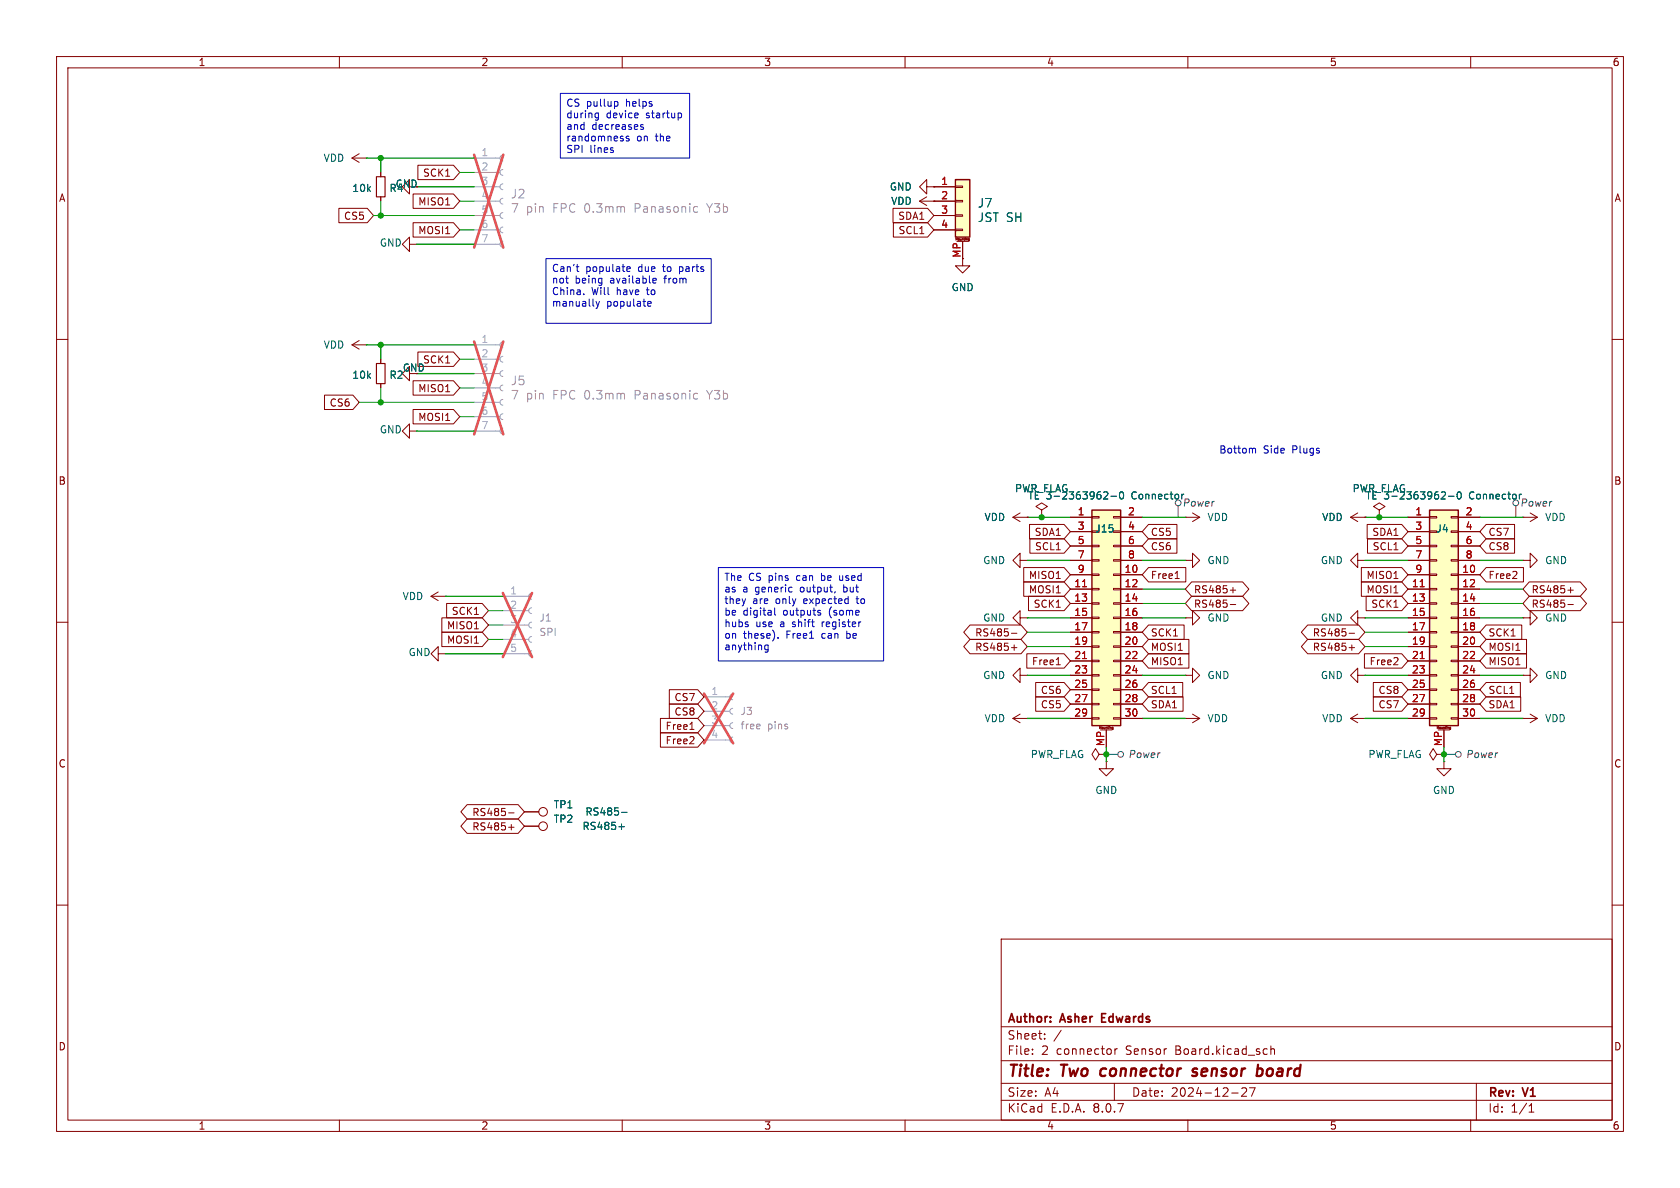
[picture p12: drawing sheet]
<svg xmlns="http://www.w3.org/2000/svg" width="297mm" height="210mm" viewBox="0 0 297 210" stroke-linecap="round" stroke-linejoin="round" font-family="sans-serif">
<g fill="none" stroke="#840000" stroke-width=".18">
<path d="M10 10h277v190h-277zM12 12h273v186h-273zM60 10v2M110 10v2M160 10v2M210 10v2M260 10v2M10 60h2M285 60h2M10 110h2M285 110h2M10 160h2"/>
<path d="M177 166h108v32h-108zM285 160h2M60 198v2M110 198v2M160 198v2M177 194.5h108M177 191.5h108M177 187.5h108M177 181.5h108M182.5 186.3v.1M182.5 185.5v.1M184.7 183.6v.1"/>
<path d="M184.7 182.8v.1M187.6 182.1l-1.3 2M197 191.5v3M197.1 185.4v1M197.5 185.4l-.3 .1-.1 .2M210 198v2M217.7 193.2h1.2M219.5 192.4l.6-.1 .2 .1 .1 .3-.9 1.1h.9M220.9 192.3h1l-.7 1.5M224.7 185.5l.2-.1 .3 .1 .1 .9M224.7 184.9v1.5M260 198v2"/>
<path d="M261 191.5v6.5M270.3 196.6h.9M270.3 195.5l.4-.4v1.5"/>
</g>
<path d="M194.7 189.1l-.2 .7 .3 .4M211.6 189a.49 .49 0 0 0-.8 .3l.1 .1 .7 .2v.3l-.3 .3-.6-.1M222.4 188.2l-.2 2M222.5 188.9l.6 .1 .1 .3v.5l-.5 .4" fill="none" stroke="#840000" stroke-width=".4"/>
<path d="M194.8 179.9h.5M195.5 179.2h-.7v1.5h.7" fill="none" stroke="#840000" stroke-width=".3"/>
<path d="M193 90.2h5.1v38.1h-5.1z" fill="#ffffc2"/>
<g fill="none" stroke="#840000" stroke-width=".18">
<path d="M163.8 33v1.3l-1.2-1.3 1.2-1.2v1.2h1.3M165.1 33h.1M72.4 43.2v-1.3l-1.3 1.3 1.3 1.3v-1.3h1.3M73.7 43.2h.1M72.4 76.2v-1.3l-1.3 1.3 1.3 1.3v-1.3h1.3M73.7 76.2h.1M179.1 91.4h2.5M179.1 91.4l1.2 .8M180.3 99.1v1.2l-1.2-1.2 1.2-1.3v1.3h1.3M180.3 90.7l-1.2 .7M181.6 99.1h.1M181.6 91.4h.1"/>
<path d="M184.1 90.2l1.1-.7-1.1-.6-1 .6 1 .7v1.2M184.1 91.4h.1M189.2 91.4h3.8M189.2 94h3.8M189.2 96.5h3.8M189.2 99.1h3.8M193 98.9h1.3v.3h-1.3zM193 96.4h1.3v.2h-1.3zM193 91.3h1.3v.3h-1.3zM196.8 98.9h1.3v.3h-1.3zM196.8 96.4h1.3v.2h-1.3zM196.8 93.9h1.3v.2h-1.3z"/>
<path d="M196.8 91.3h1.3v.3h-1.3zM198.1 91.4h3.8M198.1 94h3.8M198.1 96.5h3.8M198.1 99.1h3.8M209.5 91.4h.1M209.5 91.4h2.6M210.8 90.7l1.3 .7M212.1 91.4l-1.3 .8M180.3 119.4v1.3l-1.2-1.3 1.2-1.3v1.3h1.3M180.3 109.2v1.3l-1.2-1.3 1.2-1.2v1.2h1.3M181.6 119.4h.1"/>
<path d="M181.6 109.2h.1M189.2 101.6h3.8M189.2 104.1h3.8M189.2 106.7h3.8M189.2 109.2h3.8M189.2 111.8h3.8M189.2 114.3h3.8M189.2 116.8h3.8M189.2 119.4h3.8M193 119.3h1.3v.2h-1.3zM193 116.7h1.3v.3h-1.3zM193 114.2h1.3v.2h-1.3z"/>
<path d="M193 111.6h1.3v.3h-1.3zM193 109.1h1.3v.2h-1.3zM193 106.6h1.3v.2h-1.3zM193 104h1.3v.3h-1.3zM193 101.5h1.3v.2h-1.3zM196.8 119.3h1.3v.2h-1.3zM196.8 116.7h1.3v.3h-1.3zM196.8 114.2h1.3v.2h-1.3zM196.8 111.6h1.3v.3h-1.3zM196.8 109.1h1.3v.2h-1.3zM196.8 106.6h1.3v.2h-1.3zM196.8 104h1.3v.3h-1.3z"/>
<path d="M196.8 101.5h1.3v.2h-1.3zM198.1 101.6h3.8M198.1 104.1h3.8M198.1 106.7h3.8M198.1 109.2h3.8M198.1 111.8h3.8M198.1 114.3h3.8M198.1 116.8h3.8M198.1 119.4h3.8M179.1 127h2.5M179.1 127l1.2 .8M180.3 126.2l-1.2 .8"/>
<path d="M181.6 127h.1M189.2 121.9h3.8M189.2 124.5h3.8M189.2 127h3.8M193 126.9h1.3v.2h-1.3zM193 124.3h1.3v.3h-1.3zM193 121.8h1.3v.2h-1.3zM194.4 128.8v-.4l.1 .3 .1-.3v.4M194.6 129h2M195.6 129v3.1M195.9 128.4v.4M196.1 128.5h.1"/>
<path d="M196.1 128.4v.1M196.8 128.8h-.2v-.2h.2v.3h-.2M196.8 126.9h1.3v.2h-1.3zM196.8 124.3h1.3v.3h-1.3zM196.8 121.8h1.3v.2h-1.3zM198.1 121.9h3.8M198.1 124.5h3.8M198.1 127h3.8"/>
</g>
<path d="M193 90.2h5.1v38.1h-5.1z" fill="none" stroke="#840000" stroke-width=".25"/>
<path d="M191.4 103.7h.7M191.4 116.4h.7" fill="none" stroke="#a90000" stroke-width=".18"/>
<path d="M195.3 86.9l.4 .1 .2 .3-.8 .9h.8M196.4 87.7h1M198 87.1l.2-.2a.68 .68 0 0 1 .5 .7 .68 .68 0 0 1-.5 .6l-.2-.1-.1-.4zM209.3 87.4l-.4 .2" fill="none" stroke="#006464" stroke-width=".18"/>
<g fill="none" stroke="#a1a1a1" stroke-width=".18">
<path d="M88.9 115.6h4.6M88.9 113h4.6M88.9 110.5h4.6M88.9 108h4.6M88.9 105.4h4.6M94 115.1l-.4 .1-.1 .4 .1 .3 .4 .2M94 112.5l-.4 .2-.1 .3 .1 .4 .4 .1M94 110l-.4 .1-.1 .4 .1 .3 .4 .2M94 107.4l-.4 .2-.1 .4 .1 .3 .4 .2M94 104.9l-.4 .2-.1 .3 .1 .4 .4 .1M124.5 130.8h4.5M124.5 128.3h4.5"/>
<path d="M124.5 125.7h4.5M124.5 123.2h4.5M129.5 130.3l-.3 .2-.2 .3 .2 .4 .3 .1M129.5 127.8l-.3 .1-.2 .4 .2 .3 .3 .2M129.5 125.2l-.3 .2-.2 .3 .2 .4 .3 .1M129.5 122.7l-.3 .1-.2 .4 .2 .3 .3 .2"/>
</g>
<path d="M88.9 104.8l5.2 11.4M94.1 104.8l-5.2 11.4M124.5 122.6l5.1 8.8M129.6 122.6l-5.1 8.8" fill="none" stroke="#e65255" stroke-width=".46"/>
<path d="M168.9 31.8h2.5v10.1h-2.5z" fill="#ffffc2"/>
<g fill="none" stroke="#840000" stroke-width=".18">
<path d="M162.6 35.6h6.3M162.6 35.6l1.2 .7M163.8 34.8l-1.2 .8M165.1 35.6h.1M165.1 33h3.8M165.1 38.1h3.8M168.9 38h1.3v.2h-1.3zM168.9 35.4h1.3v.3h-1.3zM168.9 32.9h1.3v.2h-1.3zM165.1 40.6h3.8M168.9 40.5h1.3v.3h-1.3zM169 42.5v-.4l.1 .3 .1-.3v.4"/>
<path d="M169.2 42.7h2M170.2 42.7v4.3h-1.3l1.3 1.3 1.2-1.3h-1.2M170.5 42.1v.3M170.7 42.1h.1M171.2 42.6h.1M171.2 42.4h.1M171.2 42.4h.2M171.3 42.2h-.1v.2M171.3 42.2h.1M171.4 42.6h-.1M171.4 42.2v.4M62.2 61l1.3 .7"/>
<path d="M62.2 61h2.6M63.5 60.2l-1.3 .8M64.8 61h.1M67.3 63.5v.8M67.3 67.8v.8M238.8 91.4h2.5M238.8 91.4l1.2 .8M240 90.7l-1.2 .7M241.3 91.4h.1M209.5 109.2h1.3v1.3l1.3-1.3-1.3-1.2v1.2M209.5 109.2h.1M209.5 119.4h1.3v1.3l1.3-1.3-1.3-1.3v1.3"/>
<path d="M209.5 119.4h.1M240 119.4v1.3l-1.2-1.3 1.2-1.3v1.3h1.3M240 109.2v1.3l-1.2-1.3 1.2-1.2v1.2h1.3M241.3 119.4h.1M241.3 109.2h.1M194.3 133.4l-.6-1.1-.7 1.1 .7 1 .6-1h1.3M195.6 133.4h.1M195.6 134.6v1.3h1.2l-1.2 1.3-1.3-1.3h1.3M195.6 134.6h.1M209.5 127h.1M209.5 127h2.6M210.8 126.2l1.3 .8"/>
<path d="M212.1 127l-1.3 .8M238.8 127h2.5M238.8 127l1.2 .8M240 126.2l-1.2 .8M241.3 127h.1"/>
</g>
<path d="M168.9 31.8h2.5v10.1h-2.5z" fill="none" stroke="#840000" stroke-width=".25"/>
<path d="M66.5 64.3h1.6v3.5h-1.6z" fill="none" stroke="#840000" stroke-width=".2"/>
<g fill="none" stroke="#a1a1a1" stroke-width=".18">
<path d="M83.8 38.1h4.6M83.8 35.6h4.6M83.8 33h4.6M83.8 30.5h4.6M83.8 27.9h4.6M88.9 37.6l-.4 .1-.1 .4 .1 .4 .4 .1M88.9 35.1l-.4 .1-.1 .4 .1 .3 .4 .2M88.9 32.5l-.4 .2-.1 .3 .1 .4 .4 .1M88.9 30l-.4 .1-.1 .4 .1 .3 .4 .2M88.9 27.4l-.4 .2-.1 .3 .1 .4 .4 .1M83.8 43.2h4.6M83.8 40.6h4.6"/>
<path d="M88.9 42.7l-.4 .1-.1 .4 .1 .3 .4 .2M88.9 40.1l-.4 .2-.1 .3 .1 .4 .4 .1M83.8 76.2h4.6M83.8 73.7h4.6M83.8 71.1h4.6M83.8 68.6h4.6M83.8 66h4.6M83.8 63.5h4.6M83.8 61h4.6M88.9 75.7l-.4 .1-.1 .4 .1 .4 .4 .1M88.9 73.2l-.4 .1-.1 .4 .1 .3 .4 .2M88.9 70.6l-.4 .2-.1 .3 .1 .4 .4 .1"/>
<path d="M88.9 68.1l-.4 .1-.1 .4 .1 .3 .4 .2M88.9 65.5l-.4 .2-.1 .3 .1 .4 .4 .1M88.9 63l-.4 .1-.1 .4 .1 .4 .4 .1M88.9 60.5l-.4 .1-.1 .4 .1 .3 .4 .2"/>
</g>
<path d="M122.9 36.5l.4 .1M123.3 37.5h-.4M122.9 69.5l.4 .1M123.3 70.5h-.4" fill="none" stroke="#989898" stroke-width=".18"/>
<path d="M83.8 27.4l5.2 16.4M89 27.4l-5.2 16.4M83.8 60.4l5.2 16.4M89 60.4l-5.2 16.4" fill="none" stroke="#e65255" stroke-width=".46"/>
<path d="M252.7 90.2h5.1v38.1h-5.1z" fill="#ffffc2"/>
<g fill="none" stroke="#840000" stroke-width=".18">
<path d="M59.9 36.8h5l1.1 1.3-1.1 1.3h-5zM62.2 27.9l1.3 .8M62.2 27.9h2.6M63.5 27.2l-1.3 .7M64.8 27.9h.1M67.3 30.5v.7M67.3 34.8v.8M72.4 33v-1.2l-1.3 1.2 1.3 1.3v-1.3h1.3M73 39.4h7.2l1.1 1.2-1.1 1.3h-7.2zM73 34.3h7.2l1.1 1.3-1.1 1.2h-7.2zM73.9 29.2h6.3l1.1 1.3-1.1 1.3h-6.3zM157.9 36.8h6.1l1.1 1.3-1.1 1.3h-6.1z"/>
<path d="M157.9 39.4h6.1l1.1 1.2-1.1 1.3h-6.1zM165.1 35.6h.1M165.1 33h.1M165.1 33h3.8M165.1 35.6h3.8M165.1 38.1h3.8M165.1 40.6h3.8M170.2 42.7v3M57.4 69.8h5l1.1 1.3-1.1 1.3h-5zM67.3 63.5v.8M67.3 67.8v.8M72.4 66v-1.2l-1.3 1.2 1.3 1.3v-1.3h1.3"/>
<path d="M73 72.4h7.2l1.1 1.3-1.1 1.2h-7.2zM73 67.3h7.2l1.1 1.3-1.1 1.3h-7.2zM73.9 62.2h6.3l1.1 1.3-1.1 1.3h-6.3zM181.6 91.4h.1M182 92.7h6.1l1.1 1.3-1.1 1.3h-6.1zM182.1 95.2h6l1.1 1.3-1.1 1.3h-6zM184.1 91.4h.1M189.2 91.4h3.8M189.2 94h3.8M189.2 96.5h3.8M189.2 99.1h3.8M198.1 91.4h3.8"/>
<path d="M198.1 94h3.8M198.1 96.5h3.8M198.1 99.1h3.8M203 95.2h5.1v2.6h-5.1l-1.1-1.3zM203 92.7h5.1v2.6h-5.1l-1.1-1.3zM209.5 99.1h1.3v1.2l1.3-1.2-1.3-1.3v1.3M209.5 99.1h.1M240 99.1v1.2l-1.2-1.2 1.2-1.3v1.3h1.3M241.3 99.1h.1M241.3 91.4h.1M241.7 92.7h6.1l1.1 1.3-1.1 1.3h-6.1zM241.8 95.2h6l1.1 1.3-1.1 1.3h-6z"/>
<path d="M243.8 90.2l1.1-.7-1.1-.6-1 .6 1 .7v1.2M243.8 91.4h.1M248.9 91.4h3.8M248.9 94h3.8M248.9 96.5h3.8M248.9 99.1h3.8M252.7 98.9h1.3v.3h-1.3zM252.7 96.4h1.3v.2h-1.3zM252.7 93.9h1.3v.2h-1.3zM252.7 91.3h1.3v.3h-1.3zM256.5 98.9h1.3v.3h-1.3zM256.5 96.4h1.3v.2h-1.3z"/>
<path d="M256.5 93.9h1.3v.2h-1.3zM256.5 91.3h1.3v.3h-1.3zM257.8 91.4h3.8M257.8 94h3.8M257.8 96.5h3.8M257.8 99.1h3.8M262.7 92.7h5.1v2.6h-5.1l-1.1-1.3zM262.7 95.2h5.1v2.6h-5.1l-1.1-1.3zM269.2 99.1h1.3v1.2l1.3-1.2-1.3-1.3v1.3M269.2 99.1h.1M269.2 91.4h.1M269.2 91.4h2.6"/>
<path d="M270.5 90.7l1.3 .7M271.8 91.4l-1.3 .8M76.2 105.4l1.3 .8M76.2 105.4h2.5M77.5 115.6v-1.3l-1.3 1.3 1.3 1.2v-1.2h1.2M77.5 104.6l-1.3 .8M78.1 109.2h7.1l1.2 1.3-1.2 1.3h-7.1zM78.1 111.8h7.1l1.2 1.2-1.2 1.3h-7.1zM78.7 115.6h.1M78.7 105.4h.1M79 106.7h6.2l1.2 1.3-1.2 1.2h-6.2zM171.5 110.5h9l1.1 1.3-1.1 1.2h-9l-1.1-1.2z"/>
<path d="M171.5 113h9l1.1 1.3-1.1 1.3h-9l-1.1-1.3zM178.8 111.9h1M178.8 114.5h1M179.3 114v1M181 102.9h7.1l1.1 1.2-1.1 1.3h-7.1zM181 100.3h7.1l1.1 1.3-1.1 1.3h-7.1zM181.5 115.6h6.6l1.1 1.2-1.1 1.3h-6.6zM181.8 105.4h6.3l1.1 1.3-1.1 1.3h-6.3zM186.7 117.5h.8M189.2 101.6h3.8M189.2 104.1h3.8M189.2 106.7h3.8"/>
<path d="M189.2 109.2h3.8M189.2 111.8h3.8M189.2 114.3h3.8M189.2 116.8h3.8M189.2 119.4h3.8M198.1 101.6h3.8M198.1 104.1h3.8M198.1 106.7h3.8M198.1 109.2h3.8M198.1 111.8h3.8M198.1 114.3h3.8M198.1 116.8h3.8"/>
<path d="M198.1 119.4h3.8M203 100.3h6.6v2.6h-6.6l-1.1-1.3zM203 113h7.2v2.6h-7.2l-1.1-1.3zM203 110.5h6.3v2.5h-6.3l-1.1-1.2zM203 115.6h7.2v2.5h-7.2l-1.1-1.3zM207.8 102.3h.7M210.7 105.4h9l1.1 1.3-1.1 1.3h-9l-1.2-1.3zM210.7 102.9h9l1.1 1.2-1.1 1.3h-9l-1.2-1.3zM217.5 106.9h1M217.5 104.3h1M218 103.8v1M231.2 113h9l1.1 1.3-1.1 1.3h-9l-1.1-1.3z"/>
<path d="M231.2 110.5h9l1.1 1.3-1.1 1.2h-9l-1.1-1.2zM238.5 111.9h1M238.5 114.5h1M239 114v1M240.7 102.9h7.1l1.1 1.2-1.1 1.3h-7.1zM240.7 100.3h7.1l1.1 1.3-1.1 1.3h-7.1zM241.2 115.6h6.6l1.1 1.2-1.1 1.3h-6.6zM241.5 105.4h6.3l1.1 1.3-1.1 1.3h-6.3zM248.9 101.6h3.8M248.9 104.1h3.8M248.9 106.7h3.8M248.9 109.2h3.8"/>
<path d="M248.9 111.8h3.8M248.9 114.3h3.8M248.9 116.8h3.8M248.9 119.4h3.8M252.7 119.3h1.3v.2h-1.3zM252.7 116.7h1.3v.3h-1.3zM252.7 114.2h1.3v.2h-1.3zM252.7 111.6h1.3v.3h-1.3zM252.7 109.1h1.3v.2h-1.3zM252.7 106.6h1.3v.2h-1.3zM252.7 104h1.3v.3h-1.3zM252.7 101.5h1.3v.2h-1.3z"/>
<path d="M256.5 119.3h1.3v.2h-1.3zM256.5 116.7h1.3v.3h-1.3zM256.5 114.2h1.3v.2h-1.3zM256.5 111.6h1.3v.3h-1.3zM256.5 109.1h1.3v.2h-1.3zM256.5 106.6h1.3v.2h-1.3zM256.5 104h1.3v.3h-1.3zM256.5 101.5h1.3v.2h-1.3zM257.8 101.6h3.8M257.8 104.1h3.8M257.8 106.7h3.8M257.8 109.2h3.8"/>
<path d="M257.8 111.8h3.8M257.8 114.3h3.8M257.8 116.8h3.8M257.8 119.4h3.8M262.7 110.5h6.3v2.5h-6.3l-1.1-1.2zM262.7 113h7.2v2.6h-7.2l-1.1-1.3zM262.7 115.6h7.2v2.5h-7.2l-1.1-1.3zM262.7 100.3h6.6v2.6h-6.6l-1.1-1.3zM269.2 109.2h1.3v1.3l1.3-1.3-1.3-1.2v1.2M269.2 109.2h.1M269.2 119.4h1.3v1.3l1.3-1.3-1.3-1.3v1.3M269.2 119.4h.1"/>
<path d="M270.4 105.4h9l1.1 1.3-1.1 1.3h-9l-1.2-1.3zM270.4 102.9h9l1.1 1.2-1.1 1.3h-9l-1.2-1.3zM277.2 106.9h.9M277.2 104.3h.9M277.7 103.8v1M116.8 129.5h6.5l1.2 1.3-1.2 1.3h-6.5zM116.8 127h6.5l1.2 1.3-1.2 1.2h-6.5zM118.3 121.9h5l1.2 1.3-1.2 1.3h-5zM118.3 124.5h5l1.2 1.2-1.2 1.3h-5zM122 128.9h.7M183.1 123.2h5l1.1 1.3-1.1 1.2h-5zM183.1 120.6h5l1.1 1.3-1.1 1.3h-5z"/>
<path d="M189.2 121.9h3.8M189.2 124.5h3.8M189.2 127h3.8M195.6 129v3.1M198.1 121.9h3.8M198.1 124.5h3.8M198.1 127h3.8M203 120.6h6.1v2.6h-6.1l-1.1-1.3zM203 123.2h6.2v2.5h-6.2l-1.1-1.2zM242.8 123.2h5l1.1 1.3-1.1 1.2h-5zM242.8 120.6h5l1.1 1.3-1.1 1.3h-5zM248.9 121.9h3.8"/>
<path d="M248.9 124.5h3.8M248.9 127h3.8M252.7 126.9h1.3v.2h-1.3zM252.7 124.3h1.3v.3h-1.3zM252.7 121.8h1.3v.2h-1.3zM254 133.4l-.6-1.1-.7 1.1 .7 1 .6-1h1.3M254.1 128.8v-.4l.1 .3 .1-.3v.4M254.3 129h2M255.3 133.4h.1M255.3 134.6v1.3h1.2l-1.2 1.3-1.3-1.3h1.3M255.3 134.6h.1M255.3 129v3.1"/>
<path d="M255.6 128.4v.4M255.8 128.5h.1M255.8 128.4v.1M256.3 128.8v-.2h.2l-.1 .3M256.3 128.9h.1M256.3 128.8h.1M256.3 128.8h.2M256.4 128.9h.1M256.5 126.9h1.3v.2h-1.3zM256.5 124.3h1.3v.3h-1.3zM256.5 121.8h1.3v.2h-1.3zM257.8 121.9h3.8"/>
<path d="M257.8 124.5h3.8M257.8 127h3.8M262.7 120.6h6.1v2.6h-6.1l-1.1-1.3zM262.7 123.2h6.1v2.5h-6.1l-1.1-1.2zM269.2 127h.1M269.2 127h2.6M270.5 126.2l1.3 .8M271.8 127l-1.3 .8M82.6 144.8h9l1.1 1.3-1.1 1.2h-9l-1.1-1.2zM82.6 142.2h9l1.1 1.3-1.1 1.3h-9l-1.1-1.3zM89.9 146.2h1M89.9 143.7h1"/>
<path d="M90.4 145.8v.9M92.7 143.5h2.5M92.7 146.1h2.5"/>
<circle cx="96" cy="143.5" r=".76"/>
<circle cx="96" cy="146" r=".76"/>
</g>
<path d="M252.7 90.2h5.1v38.1h-5.1z" fill="none" stroke="#840000" stroke-width=".25"/>
<path d="M191.4 103.7h.7M191.4 116.4h.7M251.1 103.7h.7M251.1 116.4h.7" fill="none" stroke="#a90000" stroke-width=".18"/>
<path d="M195.3 86.9l.4 .1 .2 .3-.8 .9h.8M196.4 87.7h1M198 87.1l.2-.2a.68 .68 0 0 1 .5 .7 .68 .68 0 0 1-.5 .6l-.2-.1-.1-.4zM209.3 87.4l-.4 .2M255 86.9l.4 .1 .1 .3-.7 .9h.7M256.1 87.7h1M257.7 87.1l.2-.2a.68 .68 0 0 1 .4 .7 .68 .68 0 0 1-.4 .6l-.2-.1-.1-.4zM269 87.4l-.4 .2M109.4 146.1h1M109.9 145.7v.9M109.9 143.6h1" fill="none" stroke="#006464" stroke-width=".18"/>
<path d="M66.5 31.2h1.6v3.6h-1.6z" fill="none" stroke="#840000" stroke-width=".2"/>
<g fill="none" stroke="#484848" stroke-width=".18">
<path d="M208.3 89.4v2M268 89.4v2M195.6 133.4h2M255.3 133.4h2"/>
<circle cx="208.3" cy="88.9" r=".51"/>
<circle cx="268" cy="88.9" r=".51"/>
<circle cx="198.1" cy="133.4" r=".51"/>
<circle cx="257.8" cy="133.4" r=".51"/>
</g>
<g fill="none" stroke="#0000c2" stroke-width=".18">
<path d="M99.1 16.5h22.8v11.4h-22.8zM105.8 20v1l-.1 .2-.3 .1M108.8 17.9l.3 .1 .1 .2v.5l-.4 .1M120.3 20l.2 .2v.4l-.2 .2M105.8 20.8h-.4M111.2 24.1h-.3l-.2 .2 .1 .1 .4 .2v.3h-.5M113.3 22.4l.4 .1 .1 .2-.2 .2-.4-.1M113.3 22.1h.4M96.5 45.7h29.2v11.5h-29.2zM101.9 47.1h.5M102.1 47.9l.3 .1M103.2 52v.1"/>
<path d="M105.4 53.3l.3 .8M105.7 54.1l-.3 .5M106 53.3l-.3 .8M110.8 47.3l.2-.2h.2l.2 .2v.2l-.6 .1M110.8 47.8l.2 .2 .4-.1M114.5 53.9l.2 .2h.3M114.5 53.5l.2-.2h.2l.2 .2v.1l-.6 .1M115.5 50h.5M115.5 49.3l.3-.1 .2 .3-.6 .1M221.5 79.3h.4l.1 .8M127 100.3h29.2v16.5h-29.2zM135.2 114.1v.7l.2 .1 .4-.1"/>
<path d="M135.8 114v1.1l-.2 .2-.4-.1M136.9 107.5v1.1l.2 .1M137.5 112.7v.1M139.9 103.8l.1 .1M140 104.6h-.1M144.9 108.3l.2 .2-.2 .2M147.6 104.6v.2M148.4 101.8v.6l.2 .2"/>
</g>
<g fill="none" stroke="#009600" stroke-width=".23">
<path d="M64.8 27.9h19M67.3 27.9v2.6M73.7 33h10.1M73.7 43.2h10.1M64.8 61h19M67.3 61v2.5M73.7 66h10.1M73.7 76.2h10.1M181.6 99.1h7.6M181.6 91.4h7.6M201.9 99.1h7.6M201.9 91.4h7.6"/>
<path d="M241.3 99.1h7.6M241.3 91.4h7.6M261.6 99.1h7.6M261.6 91.4h7.6M78.7 115.6h10.2M78.7 105.4h10.2M181.6 119.4h7.6M181.6 109.2h7.6M201.9 119.4h7.6M201.9 109.2h7.6M241.3 119.4h7.6M241.3 109.2h7.6"/>
<path d="M261.6 119.4h7.6M261.6 109.2h7.6M181.6 127h7.6M195.6 132.1v2.5M201.9 127h7.6M241.3 127h7.6M255.3 132.1v2.5M261.6 127h7.6"/>
</g>
<g fill="none" stroke="#009600" stroke-width=".18">
<path d="M66 38.1h17.8M67.3 35.6v2.5M81.3 30.5h2.5M81.3 35.6h2.5M81.3 40.6h2.5M63.5 71.1h20.3M67.3 68.6v2.5M81.3 63.5h2.5M81.3 73.7h2.5M81.3 68.6h2.5M86.4 113h2.5M86.4 110.5h2.5"/>
<path d="M86.4 108h2.5M181.6 111.8h7.6M181.6 114.3h7.6M201.9 106.7h7.6M201.9 104.1h7.6M241.3 111.8h7.6M241.3 114.3h7.6M261.6 106.7h7.6M261.6 104.1h7.6"/>
</g>
<g fill="#009600" stroke="#009600" stroke-width=".18">
<circle cx="67.3" cy="27.9" r=".46"/>
<circle cx="67.3" cy="71.1" r=".46"/>
<circle cx="67.3" cy="38.1" r=".46"/>
<circle cx="67.3" cy="61" r=".46"/>
<circle cx="184.1" cy="91.4" r=".46"/>
<circle cx="255.3" cy="133.4" r=".46"/>
<circle cx="243.8" cy="91.4" r=".46"/>
<circle cx="195.6" cy="133.4" r=".46"/>
</g>
<g font-size="2.8" fill="#840000">
<text x="178" y="190.9">Title:</text>
<text x="187.7" y="190.9">Two</text>
<text x="195.4" y="190.9">connector</text>
<text x="212.5" y="190.9">sensor</text>
<text x="224.6" y="190.9">board</text>
</g>
<g font-size="2.1" fill="#989898">
<text x="90.2" y="35.3">J2</text>
<text x="90.2" y="37.8">7</text>
<text x="93" y="37.8">pin</text>
<text x="97.8" y="37.8">FPC 0.3mm</text>
<text x="112.5" y="37.8">Panasonic</text>
<text x="125.5" y="37.8">Y3b</text>
<text x="90.2" y="68.3">J5</text>
<text x="90.2" y="70.8">7</text>
<text x="93" y="70.8">pin</text>
<text x="97.8" y="70.8">FPC 0.3mm</text>
<text x="112.5" y="70.8">Panasonic</text>
<text x="125.5" y="70.8">Y3b</text>
</g>
<g font-size="2.1" fill="#006464">
<text x="172.8" y="36.9">J7</text>
<text x="172.8" y="39.4">JST SH</text>
</g>
<g font-size="2.1" fill="#840000">
<text x="178" y="184">Sheet:</text>
<text x="178" y="181.2">Author:</text>
<text x="187.6" y="181.2">Asher</text>
<text x="195.4" y="181.2">Edwards</text>
<text x="178" y="186.7">File:</text>
<text x="184.1" y="186.7">2</text>
<text x="186.8" y="186.7">connector</text>
<text x="199.2" y="186.7">Sensor</text>
<text x="208.1" y="186.7">Board.kicad_sch</text>
<text x="178" y="196.9">KiCad</text>
<text x="178" y="194.1">Size:</text>
<text x="184.7" y="194.1">A4</text>
<text x="185.7" y="196.9">E.D.A.</text>
<text x="193.3" y="196.9">8.0.7</text>
<text x="200" y="194.1">Date:</text>
<text x="207" y="194.1">2024-12-27</text>
<text x="263" y="194.3">Rev:</text>
<text x="263" y="196.9">Id:</text>
<text x="267.1" y="196.9">1/1</text>
<text x="269.4" y="194.3">V1</text>
</g>
<g font-size="1.8" fill="#840000">
<text x="35" y="11.9">1</text>
<text x="85" y="11.9">2</text>
<text x="135" y="11.9">3</text>
<text x="185" y="11.9">4</text>
<text x="235" y="11.9">5</text>
<text x="285" y="11.9">6</text>
<text x="10.3" y="35.9">A</text>
<text x="69.8" y="33.4">GND</text>
<text x="74.7" y="31.4">SCK1</text>
<text x="285.3" y="35.9">A</text>
<text x="60.7" y="39.1">CS5</text>
<text x="73.8" y="41.6">MOSI1</text>
<text x="73.8" y="36.5">MISO1</text>
<text x="158.7" y="39.1">SDA1</text>
<text x="158.8" y="41.6">SCL1</text>
<text x="71.1" y="65.9">GND</text>
<text x="74.7" y="64.5">SCK1</text>
<text x="73.8" y="69.5">MISO1</text>
<text x="58.2" y="72.1">CS6</text>
<text x="73.8" y="74.6">MOSI1</text>
<text x="10.3" y="85.9">B</text>
<text x="285.3" y="85.9">B</text>
<text x="182.8" y="94.9">SDA1</text>
<text x="203.4" y="94.9">CS5</text>
<text x="242.5" y="94.9">SDA1</text>
<text x="263" y="94.9">CS7</text>
<text x="182.9" y="97.5">SCL1</text>
<text x="203.4" y="97.5">CS6</text>
<text x="242.6" y="97.5">SCL1</text>
<text x="263" y="97.5">CS8</text>
<text x="181.8" y="105.1">MOSI1</text>
<text x="181.8" y="102.6">MISO1</text>
<text x="182.6" y="107.6">SCK1</text>
<text x="203.4" y="102.6">Free1</text>
<text x="211" y="107.6">RS485-</text>
<text x="211" y="105.1">RS485+</text>
<text x="241.5" y="105.1">MOSI1</text>
<text x="241.5" y="102.6">MISO1</text>
<text x="242.3" y="107.6">SCK1</text>
<text x="263" y="102.6">Free2</text>
<text x="270.7" y="107.6">RS485-</text>
<text x="270.7" y="105.1">RS485+</text>
<text x="78.9" y="111.4">MISO1</text>
<text x="78.9" y="114">MOSI1</text>
<text x="79.8" y="108.9">SCK1</text>
<text x="172.3" y="112.7">RS485-</text>
<text x="203.4" y="112.7">SCK1</text>
<text x="232" y="112.7">RS485-</text>
<text x="263" y="112.7">SCK1</text>
<text x="172.3" y="115.3">RS485+</text>
<text x="182.3" y="117.8">Free1</text>
<text x="203.4" y="115.3">MOSI1</text>
<text x="203.4" y="117.8">MISO1</text>
<text x="232" y="115.3">RS485+</text>
<text x="242" y="117.8">Free2</text>
<text x="263" y="115.3">MOSI1</text>
<text x="263" y="117.8">MISO1</text>
<text x="119.1" y="124.1">CS7</text>
<text x="183.9" y="125.4">CS5</text>
<text x="183.9" y="122.9">CS6</text>
<text x="203.4" y="122.9">SCL1</text>
<text x="203.4" y="125.4">SDA1</text>
<text x="243.6" y="125.4">CS7</text>
<text x="243.6" y="122.9">CS8</text>
<text x="263" y="122.9">SCL1</text>
<text x="263" y="125.4">SDA1</text>
<text x="117.6" y="131.8">Free2</text>
<text x="117.6" y="129.2">Free1</text>
<text x="119.1" y="126.7">CS8</text>
<text x="10.3" y="135.9">C</text>
<text x="285.3" y="135.9">C</text>
<text x="83.4" y="147">RS485+</text>
<text x="83.4" y="144.5">RS485-</text>
<text x="10.3" y="185.9">D</text>
<text x="285.3" y="185.9">D</text>
<text x="35" y="199.9">1</text>
<text x="85" y="199.9">2</text>
<text x="135" y="199.9">3</text>
<text x="185" y="199.9">4</text>
<text x="235" y="199.9">5</text>
<text x="285" y="199.9">6</text>
</g>
<g font-size="1.8" fill="#0000c2">
<text x="100" y="19.2">CS pullup</text>
<text x="100" y="21.2">during</text>
<text x="100" y="23.3">and</text>
<text x="104.6" y="23.3">decreases</text>
<text x="107.2" y="21.2">device</text>
<text x="110.8" y="19.2">helps</text>
<text x="114.3" y="21.2">startup</text>
<text x="100" y="25.3">randomness</text>
<text x="100" y="27.4">SPI</text>
<text x="104.3" y="27.4">lines</text>
<text x="112.6" y="25.3">on</text>
<text x="116" y="25.3">the</text>
<text x="97.5" y="48.4">Can't</text>
<text x="97.5" y="50.4">not</text>
<text x="97.5" y="52.5">China.</text>
<text x="101.7" y="50.4">being</text>
<text x="103.5" y="48.4">populate</text>
<text x="104.6" y="52.5">Will</text>
<text x="108" y="50.4">available</text>
<text x="109.1" y="52.5">have</text>
<text x="112.9" y="48.4">due</text>
<text x="114.7" y="52.5">to</text>
<text x="117.5" y="48.4">to</text>
<text x="117.7" y="50.4">from</text>
<text x="120.5" y="48.4">parts</text>
<text x="97.5" y="54.5">manually</text>
<text x="107.2" y="54.5">populate</text>
<text x="215.5" y="80.4">Bottom</text>
<text x="223.3" y="80.4">Side</text>
<text x="228.6" y="80.4">Plugs</text>
<text x="128" y="103">The</text>
<text x="128" y="105.1">as</text>
<text x="128" y="107.1">they</text>
<text x="131.3" y="105.1">a</text>
<text x="132.3" y="103">CS pins</text>
<text x="133.1" y="107.1">are</text>
<text x="133.6" y="105.1">generic</text>
<text x="137.2" y="107.1">only</text>
<text x="141.1" y="103">can</text>
<text x="141.7" y="105.1">output,</text>
<text x="142.4" y="107.1">expected</text>
<text x="145.6" y="103">be</text>
<text x="149" y="103">used</text>
<text x="149.6" y="105.1">but</text>
<text x="151.9" y="107.1">to</text>
<text x="128" y="109.1">be</text>
<text x="128" y="111.2">hubs</text>
<text x="128" y="113.2">on</text>
<text x="131.4" y="109.1">digital</text>
<text x="131.4" y="113.2">these).</text>
<text x="133.6" y="111.2">use</text>
<text x="138" y="111.2">a</text>
<text x="138.6" y="109.1">outputs</text>
<text x="139.1" y="113.2">Free1</text>
<text x="140.4" y="111.2">shift</text>
<text x="145.6" y="113.2">can</text>
<text x="145.8" y="111.2">register</text>
<text x="146.8" y="109.1">(some</text>
<text x="150.1" y="113.2">be</text>
<text x="128" y="115.3">anything</text>
</g>
<g font-size="1.8" fill="#006464">
<text x="57.1" y="28.8">VDD</text>
<text x="62.2" y="34.1">10k</text>
<text x="68.8" y="34.1">R4</text>
<text x="157.2" y="33.9">GND</text>
<text x="157.4" y="36.4">VDD</text>
<text x="67.1" y="43.8">GND</text>
<text x="168.1" y="51.7">GND</text>
<text x="57.1" y="61.8">VDD</text>
<text x="62.2" y="67.2">10k</text>
<text x="68.8" y="67.2">R2</text>
<text x="67.1" y="76.8">GND</text>
<text x="179.3" y="87.2">PWR_FLAG</text>
<text x="181.7" y="88.5">TE 3-2363962-0</text>
<text x="200.1" y="88.5">Connector</text>
<text x="239" y="87.2">PWR_FLAG</text>
<text x="241.3" y="88.5">TE 3-2363962-0</text>
<text x="259.8" y="88.5">Connector</text>
<text x="174" y="92.3">VDD</text>
<text x="193.5" y="94.3">J15</text>
<text x="213.4" y="92.3">VDD</text>
<text x="233.6" y="92.3">VDD</text>
<text x="253.8" y="94.3">J4</text>
<text x="273.1" y="92.3">VDD</text>
<text x="173.7" y="99.9">GND</text>
<text x="213.4" y="99.9">GND</text>
<text x="233.4" y="99.9">GND</text>
<text x="273.1" y="99.9">GND</text>
<text x="71.1" y="106.3">VDD</text>
<text x="173.7" y="110.1">GND</text>
<text x="213.4" y="110.1">GND</text>
<text x="233.4" y="110.1">GND</text>
<text x="273.1" y="110.1">GND</text>
<text x="72.1" y="116.2">GND</text>
<text x="173.7" y="120.2">GND</text>
<text x="213.4" y="120.2">GND</text>
<text x="233.4" y="120.2">GND</text>
<text x="273.1" y="120.2">GND</text>
<text x="174" y="127.9">VDD</text>
<text x="213.4" y="127.9">VDD</text>
<text x="233.6" y="127.9">VDD</text>
<text x="273.1" y="127.9">VDD</text>
<text x="182.1" y="134.2">PWR_FLAG</text>
<text x="241.8" y="134.2">PWR_FLAG</text>
<text x="97.8" y="143.1">TP1</text>
<text x="193.5" y="140.6">GND</text>
<text x="253.2" y="140.6">GND</text>
<text x="97.8" y="145.6">TP2</text>
<text x="102.9" y="146.9">RS485+</text>
<text x="103.4" y="144.4">RS485-</text>
</g>
<g font-size="1.8" fill="#aaa">
<text x="85" y="27.7">1</text>
<text x="85" y="30.2">2</text>
<text x="85" y="32.8">3</text>
<text x="85" y="35.3">4</text>
<text x="85" y="37.8">5</text>
<text x="85" y="40.4">6</text>
<text x="85" y="42.9">7</text>
<text x="85" y="60.7">1</text>
<text x="85" y="63.2">2</text>
<text x="85" y="65.8">3</text>
<text x="85" y="68.3">4</text>
<text x="85" y="70.9">5</text>
<text x="85" y="73.4">6</text>
<text x="85" y="75.9">7</text>
<text x="90.1" y="105.2">1</text>
<text x="90.1" y="107.7">2</text>
<text x="90.1" y="110.2">3</text>
<text x="90.1" y="112.8">4</text>
<text x="90.1" y="115.3">5</text>
<text x="125.7" y="122.9">1</text>
<text x="125.7" y="125.5">2</text>
<text x="125.7" y="128">3</text>
<text x="125.7" y="130.6">4</text>
</g>
<g font-size="1.8" fill="#a90000">
<text x="166.3" y="32.8">1</text>
<text x="166.3" y="35.3">2</text>
<text x="166.3" y="37.8">3</text>
<text x="166.3" y="40.4">4</text>
<text x="169.9" y="45.7" transform="rotate(-90 169.9 45.7)">MP</text>
<text x="190.4" y="91.2">1</text>
<text x="190.4" y="93.7">3</text>
<text x="199.3" y="91.2">2</text>
<text x="199.3" y="93.7">4</text>
<text x="250.1" y="91.2">1</text>
<text x="250.1" y="93.7">3</text>
<text x="259" y="91.2">2</text>
<text x="259" y="93.7">4</text>
<text x="190.4" y="96.3">5</text>
<text x="190.4" y="98.8">7</text>
<text x="190.4" y="101.3">9</text>
<text x="198.7" y="101.3">10</text>
<text x="199.3" y="96.3">6</text>
<text x="199.3" y="98.8">8</text>
<text x="250.1" y="96.3">5</text>
<text x="250.1" y="98.8">7</text>
<text x="250.1" y="101.3">9</text>
<text x="258.4" y="101.3">10</text>
<text x="259" y="96.3">6</text>
<text x="259" y="98.8">8</text>
<text x="189.8" y="103.9">11</text>
<text x="189.8" y="106.4">13</text>
<text x="198.7" y="103.9">12</text>
<text x="198.7" y="106.4">14</text>
<text x="249.5" y="103.9">11</text>
<text x="249.5" y="106.4">13</text>
<text x="258.4" y="103.9">12</text>
<text x="258.4" y="106.4">14</text>
<text x="189.8" y="109">15</text>
<text x="189.8" y="111.5">17</text>
<text x="198.7" y="109">16</text>
<text x="198.7" y="111.5">18</text>
<text x="249.5" y="109">15</text>
<text x="249.5" y="111.5">17</text>
<text x="258.4" y="109">16</text>
<text x="258.4" y="111.5">18</text>
<text x="189.8" y="114">19</text>
<text x="189.8" y="116.6">21</text>
<text x="189.8" y="119.1">23</text>
<text x="198.7" y="114">20</text>
<text x="198.7" y="116.6">22</text>
<text x="198.7" y="119.1">24</text>
<text x="249.5" y="114">19</text>
<text x="249.5" y="116.6">21</text>
<text x="249.5" y="119.1">23</text>
<text x="258.4" y="114">20</text>
<text x="258.4" y="116.6">22</text>
<text x="258.4" y="119.1">24</text>
<text x="189.8" y="121.7">25</text>
<text x="189.8" y="124.2">27</text>
<text x="198.7" y="121.7">26</text>
<text x="198.7" y="124.2">28</text>
<text x="249.5" y="121.7">25</text>
<text x="249.5" y="124.2">27</text>
<text x="258.4" y="121.7">26</text>
<text x="258.4" y="124.2">28</text>
<text x="189.8" y="126.7">29</text>
<text x="198.7" y="126.7">30</text>
<text x="249.5" y="126.7">29</text>
<text x="258.4" y="126.7">30</text>
<text x="195.3" y="132" transform="rotate(-90 195.3 132)">MP</text>
<text x="255" y="132" transform="rotate(-90 255 132)">MP</text>
</g>
<g font-size="1.8" fill="#484848">
<text x="209" y="89.8">Power</text>
<text x="268.7" y="89.8">Power</text>
<text x="199.4" y="134.2">Power</text>
<text x="259.1" y="134.2">Power</text>
</g>
<g font-size="1.8" fill="#989898">
<text x="95.3" y="110.1">J1</text>
<text x="95.3" y="112.6">SPI</text>
<text x="130.8" y="126.6">J3</text>
<text x="130.8" y="129.1">free</text>
<text x="135.7" y="129.1">pins</text>
</g>
<g font-size=".5" fill="#840000">
<text x="168.7" y="42.7">Mounting</text>
<text x="194.1" y="129.1">Mounting</text>
<text x="253.8" y="129.1">Mounting</text>
</g>
</svg>
